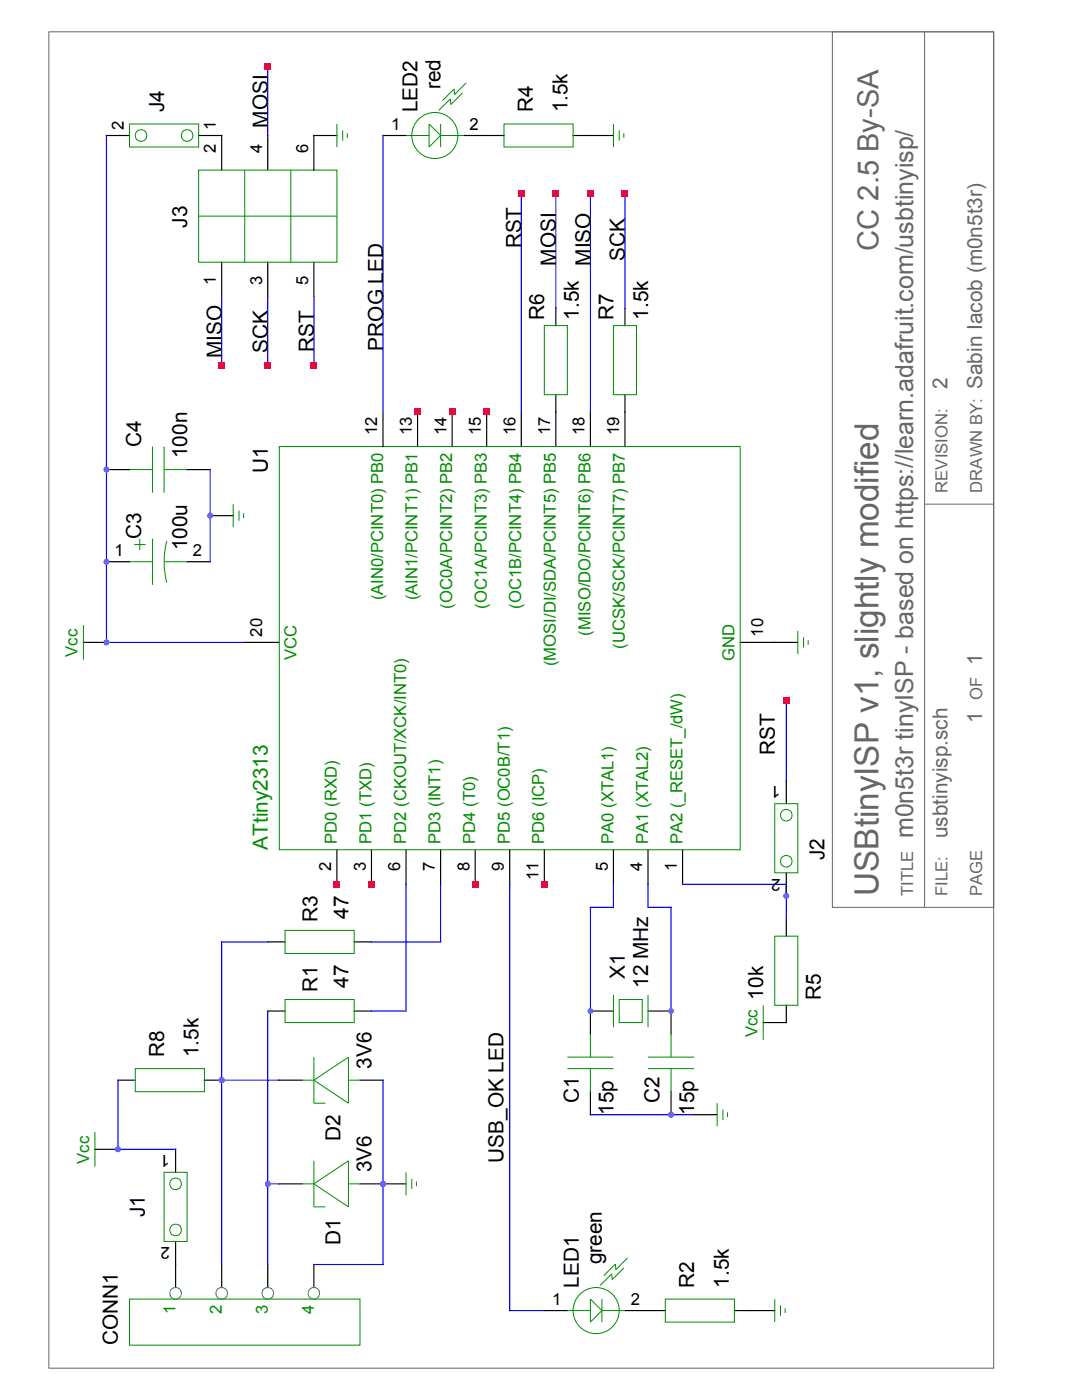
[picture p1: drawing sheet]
<svg xmlns="http://www.w3.org/2000/svg" width="216mm" height="279mm" viewBox="0 0 216 279" stroke-linecap="round" stroke-linejoin="round" font-family="sans-serif">
<g fill="none" stroke="#000" stroke-width=".23">
<path d="M21.2 27h4.6M39.6 27h4.6v6.9M53.4 27v6.9M67.2 27h-4.6v6.9M76.4 27h4.6M92.5 27h8.1M114.4 27h8M44.2 52.3v6.9M53.4 52.3v6.9M62.6 52.3v6.9M110.9 61.5v3.5M110.9 78.8v10.3"/>
<path d="M124.7 61.5v3.5M124.7 78.8v10.3M21.2 93.7h4.6M37.3 93.7h4.6M76.4 82.2v6.9M83.3 82.2v6.9M90.2 82.2v6.9M97.1 82.2v6.9M104 82.2v6.9M117.8 82.2v6.9M21.2 112.1h4.6M37.3 112.1h4.6"/>
<path d="M41.9 102.9h4.6M16.6 128.2h4.6M48.8 128.2h6.9M147.7 128.2h11.5M156.9 155.8v4.6M67.2 169.6v6.9M74.1 169.6v6.9M81 169.6v6.9M87.9 169.6v6.9M94.8 169.6v6.9M101.7 169.6v6.9M108.6 169.6v6.9"/>
<path d="M122.4 169.6v6.9M129.3 169.6v6.9M136.2 169.6v6.9M156.9 174.2v4.6M53.4 188h3.5M70.7 188h3.4M156.9 183.4v3.4M23.5 215.6h3.5M40.8 215.6h3.4M53.4 201.8h3.5M55.7 215.6h4.6M70.7 201.8h3.4"/>
<path d="M71.8 215.6h4.6M117.8 217.9v4.6M122.4 201.8h-4.6v4.6M129.3 201.8h4.6v4.6M133.9 217.9v4.6M156.9 200.6v3.5h-4.6M18.9 229.4h4.6M35 229.4v4.6M55.7 236.3h4.6M71.8 236.3h9.2M138.5 222.5h4.6M35 247.8v9.2"/>
<path d="M44.2 252.4v4.6M53.4 252.4v4.6M62.6 252.4v4.6M108.6 261.6h4.6M124.7 261.6h8.1M146.5 261.6h8.1"/>
</g>
<g fill="none" stroke="#008b00" stroke-width=".2">
<path d="M92.3 18.5l-2.3 2.4-.1-1.2-2.3 2.3M93 16.5l-2.3 2.4-.1-1.1-2.3 2.3M25.8 24.7h13.8v4.6h-13.8zM39.6 33.9h27.6v18.4h-27.6zM48.8 33.9v18.4M58 33.9v18.4M67.2 24.7v4.6M68.4 26v2.1M69.3 26.6v.9M81 27h4.6M85.6 24.7l2.3 2.3-2.3 2.3zM87.9 24.7v4.6"/>
<path d="M87.9 27h4.6M100.6 24.7h13.8v4.6h-13.8zM122.4 24.7v4.6M123.6 26v2.1M124.5 26.6v.9M39.6 43.1h27.6M108.6 65h4.6v13.8h-4.6zM122.4 65h4.6v13.8h-4.6zM25.8 93.7h4.6M30.4 89.1v9.2M32.7 89.1v9.2M32.7 93.7h4.6"/>
<path d="M55.7 89.1h92v80.5h-92zM25.8 112.1h4.6M26.8 108.7h2.3M27.9 107.5v2.3M30.4 107.5v9.2M32.7 112.1h4.6M33.3 107.9a16.1 16.1 0 0 0 0 8.4M46.5 100.6v4.6M47.7 101.9v2M48.6 102.5v.9M16.6 124.8v6.9M159.2 125.9v4.6"/>
<path d="M160.3 127.2v2M161.3 127.7v1M154.6 160.4h4.6v13.8h-4.6zM56.9 199.5h13.8v4.6h-13.8zM56.9 185.7h13.8v4.6h-13.8zM122.4 198.6v6.4M123.6 199.5h4.6v4.6h-4.6zM129.3 198.6v6.4M154.6 186.8h4.6v13.8h-4.6zM27 213.3h13.8v4.6h-13.8zM60.3 215.6h2.3M62.6 215.6l6.9-4.6v9.2z"/>
<path d="M62.6 211v9.2h2.3M69.5 215.6h2.3M113.2 213.3h9.2M113.2 211h9.2M117.8 206.4v4.6M117.8 213.3v4.6M129.3 213.3h9.2M129.3 211h9.2M133.9 206.4v4.6M133.9 213.3v4.6M152.3 200.6v6.9M18.9 225.9v6.9"/>
<path d="M32.7 234h4.6v13.8h-4.6zM60.3 236.3h2.3M62.6 236.3l6.9-4.6v9.2zM62.6 231.7v9.2h2.3M69.5 236.3h2.3M81 234v4.6M82.2 235.2v2.1M83.1 235.8v.9M143.1 220.2v4.6M144.2 221.4v2.1M145.2 222v.9M25.8 259.3h46v9.2h-46z"/>
<path d="M117.8 259.3l2.3 2.3-2.3 2.3zM120.1 259.3v4.6M124.5 253l-2.3 2.4-.1-1.2-2.4 2.3M125.2 251l-2.3 2.4-.1-1.1-2.3 2.3M132.8 259.3h13.7v4.6h-13.7zM154.6 259.3v4.6M113.2 261.6h4.6M120.1 261.6h4.6M155.7 260.5v2.1M156.7 261.1v.9"/>
<circle cx="28.1" cy="27.1" r="1.16"/>
<circle cx="37.3" cy="27.1" r="1.16"/>
<circle cx="86.8" cy="27" r="4.6"/>
<circle cx="156.9" cy="162.7" r="1.16"/>
<circle cx="156.9" cy="171.9" r="1.16"/>
<circle cx="35" cy="236.3" r="1.16"/>
<circle cx="35" cy="245.5" r="1.16"/>
<circle cx="119" cy="261.6" r="4.6"/>
</g>
<g fill="none" stroke="#008b8b" stroke-width=".2">
<circle cx="35" cy="258.1" r="1.16"/>
<circle cx="44.2" cy="258.1" r="1.16"/>
<circle cx="53.4" cy="258.1" r="1.16"/>
<circle cx="62.6" cy="258.1" r="1.16"/>
</g>
<g fill="none" stroke="#00f" stroke-width=".23">
<path d="M53.4 13.2v13.8M21.2 27v101.2h27.6M76.4 27v55.2M104 38.5v43.7M110.9 38.5v23M117.8 38.5v43.7M124.7 38.5v23M44.2 59.2v13.8M53.4 59.2v13.8M62.6 59.2v13.8M41.9 93.7v18.4M156.9 139.7v16.1"/>
<path d="M81 176.5v25.3h-6.9M87.9 176.5v11.5h-13.8M101.7 176.5v85.1h6.9M122.4 176.5v4.6h-4.6v20.7M129.3 176.5v4.6h4.6v20.7M136.2 176.5h20.7v6.9M53.4 188h-9.2v64.4M23.5 215.6v13.8h11.5M44.2 215.6h11.5M53.4 201.8v50.6M76.4 215.6v36.8h-13.8M53.4 236.3h2.3"/>
<path d="M117.8 222.5h20.7"/>
</g>
<path d="M9.7 6.3h188.6v266.7h-188.6zM166.1 6.3h32.2v174.8h-32.2zM184.5 6.3v174.8M184.5 100.6h13.8" fill="none" stroke="#666" stroke-width=".2"/>
<g fill="#f00">
<path d="M82.6 81.5h1.4v1.4h-1.4z"/>
<path d="M89.5 81.5h1.4v1.4h-1.4z"/>
<path d="M96.4 81.5h1.4v1.4h-1.4z"/>
<path d="M66.5 175.8h1.4v1.4h-1.4z"/>
<path d="M73.4 175.8h1.4v1.4h-1.4z"/>
<path d="M94.1 175.8h1.4v1.4h-1.4z"/>
<path d="M107.9 175.8h1.4v1.4h-1.4z"/>
</g>
<g fill="#a020f0">
<circle cx="133.9" cy="222.5" r=".58"/>
<circle cx="21.2" cy="112.1" r=".58"/>
<circle cx="117.8" cy="201.8" r=".58"/>
<circle cx="133.9" cy="201.8" r=".58"/>
<circle cx="21.2" cy="93.7" r=".58"/>
<circle cx="156.9" cy="178.8" r=".58"/>
<circle cx="21.2" cy="128.2" r=".58"/>
<circle cx="41.9" cy="102.9" r=".58"/>
<circle cx="76.4" cy="236.3" r=".58"/>
<circle cx="53.4" cy="236.3" r=".58"/>
<circle cx="44.2" cy="215.6" r=".58"/>
</g>
<g fill="#f00">
<path d="M156.2 139h1.4v1.4h-1.4z"/>
<path d="M117.1 37.8h1.4v1.4h-1.4z"/>
<path d="M110.2 37.8h1.4v1.4h-1.4z"/>
<path d="M124 37.8h1.4v1.4h-1.4z"/>
<path d="M103.3 37.8h1.4v1.4h-1.4z"/>
<path d="M52.7 12.6h1.4v1.3h-1.4z"/>
<path d="M43.5 72.3h1.4v1.4h-1.4z"/>
<path d="M52.7 72.3h1.4v1.4h-1.4z"/>
<path d="M61.9 72.3h1.4v1.4h-1.4z"/>
</g>
<g fill="#a020f0">
<circle cx="44.2" cy="215.6" r=".58"/>
<circle cx="23.5" cy="229.4" r=".58"/>
</g>
<text font-size="6.6" fill="#666" x="175.3" y="178.8" transform="rotate(-90 175.3 178.8)">USBtinyISP v1, slightly modified</text>
<text font-size="5.8" fill="#666" x="175.3" y="50" transform="rotate(-90 175.3 50)">CC 2.5 By-SA</text>
<text font-size="5" fill="#666" x="182.2" y="167.3" transform="rotate(-90 182.2 167.3)">m0n5t3r tinyISP - based on https://learn.adafruit.com/usbtinyisp/</text>
<g font-size="4.2">
<text x="87.9" y="17.8" transform="rotate(-90 87.9 17.8)">red</text>
<text x="32.7" y="22.4" transform="rotate(-90 32.7 22.4)">J4</text>
<text x="83.3" y="22.4" transform="rotate(-90 83.3 22.4)">LED2</text>
<text x="106.3" y="22.4" transform="rotate(-90 106.3 22.4)">R4</text>
<text x="113.2" y="22.4" transform="rotate(-90 113.2 22.4)">1.5k</text>
<text x="53.4" y="25.4" transform="rotate(-90 53.4 25.4)">MOSI</text>
<text x="37.3" y="45.4" transform="rotate(-90 37.3 45.4)">J3</text>
<text x="104" y="49.6" transform="rotate(-90 104 49.6)">RST</text>
<text x="110.9" y="53" transform="rotate(-90 110.9 53)">MOSI</text>
<text x="117.8" y="53" transform="rotate(-90 117.8 53)">MISO</text>
<text x="124.7" y="52" transform="rotate(-90 124.7 52)">SCK</text>
<text x="108.6" y="63.8" transform="rotate(-90 108.6 63.8)">R6</text>
<text x="115.5" y="63.8" transform="rotate(-90 115.5 63.8)">1.5k</text>
<text x="122.4" y="63.8" transform="rotate(-90 122.4 63.8)">R7</text>
<text x="129.3" y="63.8" transform="rotate(-90 129.3 63.8)">1.5k</text>
<text x="44.2" y="71.4" transform="rotate(-90 44.2 71.4)">MISO</text>
<text x="53.4" y="70.4" transform="rotate(-90 53.4 70.4)">SCK</text>
<text x="62.6" y="70.3" transform="rotate(-90 62.6 70.3)">RST</text>
<text x="76.4" y="70" transform="rotate(-90 76.4 70)">PROG LED</text>
<text x="28.1" y="89.1" transform="rotate(-90 28.1 89.1)">C4</text>
<text x="37.3" y="91.4" transform="rotate(-90 37.3 91.4)">100n</text>
<text x="53.4" y="94.4" transform="rotate(-90 53.4 94.4)">U1</text>
<text x="28.1" y="107.5" transform="rotate(-90 28.1 107.5)">C3</text>
<text x="37.3" y="109.8" transform="rotate(-90 37.3 109.8)">100u</text>
<text x="154.6" y="150.7" transform="rotate(-90 154.6 150.7)">RST</text>
<text x="164.5" y="171.7" transform="rotate(-90 164.5 171.7)">J2</text>
<text x="63.4" y="184.1" transform="rotate(-90 63.4 184.1)">R3</text>
<text x="69.5" y="183.4" transform="rotate(-90 69.5 183.4)">47</text>
<text x="63.4" y="197.9" transform="rotate(-90 63.4 197.9)">R1</text>
<text x="69.5" y="197.2" transform="rotate(-90 69.5 197.2)">47</text>
<text x="124.7" y="195.4" transform="rotate(-90 124.7 195.4)">X1</text>
<text x="129.3" y="197.2" transform="rotate(-90 129.3 197.2)">12 MHz</text>
<text x="152.3" y="199.5" transform="rotate(-90 152.3 199.5)">10k</text>
<text x="163.8" y="199.5" transform="rotate(-90 163.8 199.5)">R5</text>
<text x="32.7" y="211" transform="rotate(-90 32.7 211)">R8</text>
<text x="39.6" y="211" transform="rotate(-90 39.6 211)">1.5k</text>
<text x="74.1" y="213.3" transform="rotate(-90 74.1 213.3)">3V6</text>
<text x="115.5" y="220.2" transform="rotate(-90 115.5 220.2)">C1</text>
<text x="131.6" y="220.2" transform="rotate(-90 131.6 220.2)">C2</text>
<text x="68" y="227.8" transform="rotate(-90 68 227.8)">D2</text>
<text x="122.4" y="222.5" transform="rotate(-90 122.4 222.5)">15p</text>
<text x="138.5" y="222.5" transform="rotate(-90 138.5 222.5)">15p</text>
<text x="74.1" y="234" transform="rotate(-90 74.1 234)">3V6</text>
<text x="100.5" y="232.1" transform="rotate(-90 100.5 232.1)">USB_OK LED</text>
<text x="28.9" y="242.9" transform="rotate(-90 28.9 242.9)">J1</text>
<text x="68" y="248.5" transform="rotate(-90 68 248.5)">D1</text>
<text x="115.5" y="257" transform="rotate(-90 115.5 257)">LED1</text>
<text x="120.1" y="252.4" transform="rotate(-90 120.1 252.4)">green</text>
<text x="138.5" y="257" transform="rotate(-90 138.5 257)">R2</text>
<text x="145.4" y="257" transform="rotate(-90 145.4 257)">1.5k</text>
<text x="23.5" y="268.5" transform="rotate(-90 23.5 268.5)">CONN1</text>
</g>
<g font-size="4.2" fill="#666">
<text x="189.1" y="77.6" transform="rotate(-90 189.1 77.6)">2</text>
<text x="196" y="77.6" transform="rotate(-90 196 77.6)">Sabin Iacob (m0n5t3r)</text>
<text x="196" y="132.8" transform="rotate(-90 196 132.8)">1</text>
<text x="196" y="144.3" transform="rotate(-90 196 144.3)">1</text>
<text x="189.1" y="167.3" transform="rotate(-90 189.1 167.3)">usbtinyisp.sch</text>
</g>
<text font-size="4.2" fill="#008b00" x="53.4" y="169.6" transform="rotate(-90 53.4 169.6)">ATtiny2313</text>
<g font-size="3.3">
<text x="24.7" y="25.9" transform="rotate(-90 24.7 25.9)">2</text>
<text x="43.1" y="25.9" transform="rotate(-90 43.1 25.9)">1</text>
<text x="78" y="25.9">1</text>
<text x="93.7" y="25.9">2</text>
<text x="43.1" y="30.5" transform="rotate(-90 43.1 30.5)">2</text>
<text x="52.3" y="30.5" transform="rotate(-90 52.3 30.5)">4</text>
<text x="61.5" y="30.5" transform="rotate(-90 61.5 30.5)">6</text>
<text x="43.1" y="56.9" transform="rotate(-90 43.1 56.9)">1</text>
<text x="52.3" y="56.9" transform="rotate(-90 52.3 56.9)">3</text>
<text x="61.5" y="56.9" transform="rotate(-90 61.5 56.9)">5</text>
<text x="75.3" y="86.8" transform="rotate(-90 75.3 86.8)">12</text>
<text x="82.2" y="86.8" transform="rotate(-90 82.2 86.8)">13</text>
<text x="89.1" y="86.8" transform="rotate(-90 89.1 86.8)">14</text>
<text x="96" y="86.8" transform="rotate(-90 96 86.8)">15</text>
<text x="102.9" y="86.8" transform="rotate(-90 102.9 86.8)">16</text>
<text x="109.8" y="86.8" transform="rotate(-90 109.8 86.8)">17</text>
<text x="116.7" y="86.8" transform="rotate(-90 116.7 86.8)">18</text>
<text x="123.6" y="86.8" transform="rotate(-90 123.6 86.8)">19</text>
<text x="22.8" y="111">1</text>
<text x="38.5" y="111">2</text>
<text x="52.3" y="127.1" transform="rotate(-90 52.3 127.1)">20</text>
<text x="152.3" y="127.1" transform="rotate(-90 152.3 127.1)">10</text>
<text x="155.7" y="156.9" transform="rotate(-180 155.7 156.9)">1</text>
<text x="66.1" y="173.7" transform="rotate(-90 66.1 173.7)">2</text>
<text x="73" y="173.7" transform="rotate(-90 73 173.7)">3</text>
<text x="79.9" y="173.7" transform="rotate(-90 79.9 173.7)">6</text>
<text x="86.8" y="173.7" transform="rotate(-90 86.8 173.7)">7</text>
<text x="93.7" y="173.7" transform="rotate(-90 93.7 173.7)">8</text>
<text x="100.6" y="173.7" transform="rotate(-90 100.6 173.7)">9</text>
<text x="121.3" y="173.7" transform="rotate(-90 121.3 173.7)">5</text>
<text x="128.2" y="173.7" transform="rotate(-90 128.2 173.7)">4</text>
<text x="135.1" y="173.7" transform="rotate(-90 135.1 173.7)">1</text>
<text x="107.5" y="175.6" transform="rotate(-90 107.5 175.6)">11</text>
<text x="155.7" y="175.3" transform="rotate(-180 155.7 175.3)">2</text>
<text x="33.9" y="230.5" transform="rotate(-180 33.9 230.5)">1</text>
<text x="33.9" y="248.9" transform="rotate(-180 33.9 248.9)">2</text>
<text x="110.2" y="260.4">1</text>
<text x="125.9" y="260.4">2</text>
</g>
<g font-size="3.3" fill="#666">
<text x="189.1" y="98.3" transform="rotate(-90 189.1 98.3)">REVISION:</text>
<text x="196" y="98.3" transform="rotate(-90 196 98.3)">DRAWN BY:</text>
<text x="196" y="139.7" transform="rotate(-90 196 139.7)">OF</text>
<text x="182.2" y="178.8" transform="rotate(-90 182.2 178.8)">TITLE</text>
<text x="189.1" y="178.8" transform="rotate(-90 189.1 178.8)">FILE:</text>
<text x="196" y="178.8" transform="rotate(-90 196 178.8)">PAGE</text>
</g>
<g font-size="3.3" fill="#008b00">
<text x="76.4" y="119.8" transform="rotate(-90 76.4 119.8)">(AIN0/PCINT0) PB0</text>
<text x="83.3" y="119.8" transform="rotate(-90 83.3 119.8)">(AIN1/PCINT1) PB1</text>
<text x="90.2" y="121.5" transform="rotate(-90 90.2 121.5)">(OC0A/PCINT2) PB2</text>
<text x="97.1" y="121.5" transform="rotate(-90 97.1 121.5)">(OC1A/PCINT3) PB3</text>
<text x="104" y="121.5" transform="rotate(-90 104 121.5)">(OC1B/PCINT4) PB4</text>
<text x="15.5" y="131.1" transform="rotate(-90 15.5 131.1)">Vcc</text>
<text x="59.2" y="131.7" transform="rotate(-90 59.2 131.7)">VCC</text>
<text x="117.8" y="126.8" transform="rotate(-90 117.8 126.8)">(MISO/DO/PCINT6) PB6</text>
<text x="124.7" y="129.4" transform="rotate(-90 124.7 129.4)">(UCSK/SCK/PCINT7) PB7</text>
<text x="146.5" y="131.9" transform="rotate(-90 146.5 131.9)">GND</text>
<text x="110.9" y="132.9" transform="rotate(-90 110.9 132.9)">(MOSI/DI/SDA/PCINT5) PB5</text>
<text x="67.2" y="168.4" transform="rotate(-90 67.2 168.4)">PD0 (RXD)</text>
<text x="74.1" y="168.4" transform="rotate(-90 74.1 168.4)">PD1 (TXD)</text>
<text x="81" y="168.4" transform="rotate(-90 81 168.4)">PD2 (CKOUT/XCK/INT0)</text>
<text x="87.9" y="168.4" transform="rotate(-90 87.9 168.4)">PD3 (INT1)</text>
<text x="94.8" y="168.4" transform="rotate(-90 94.8 168.4)">PD4 (T0)</text>
<text x="101.7" y="168.4" transform="rotate(-90 101.7 168.4)">PD5 (OC0B/T1)</text>
<text x="108.6" y="168.4" transform="rotate(-90 108.6 168.4)">PD6 (ICP)</text>
<text x="122.4" y="168.4" transform="rotate(-90 122.4 168.4)">PA0 (XTAL1)</text>
<text x="129.3" y="168.4" transform="rotate(-90 129.3 168.4)">PA1 (XTAL2)</text>
<text x="136.2" y="168.4" transform="rotate(-90 136.2 168.4)">PA2 (_RESET_/dW)</text>
<text x="151.1" y="206.9" transform="rotate(-90 151.1 206.9)">Vcc</text>
<text x="17.8" y="232.2" transform="rotate(-90 17.8 232.2)">Vcc</text>
<text x="35" y="262.3" transform="rotate(-90 35 262.3)">1</text>
<text x="44.2" y="262.3" transform="rotate(-90 44.2 262.3)">2</text>
<text x="53.4" y="262.3" transform="rotate(-90 53.4 262.3)">3</text>
<text x="62.6" y="262.3" transform="rotate(-90 62.6 262.3)">4</text>
</g>
</svg>
